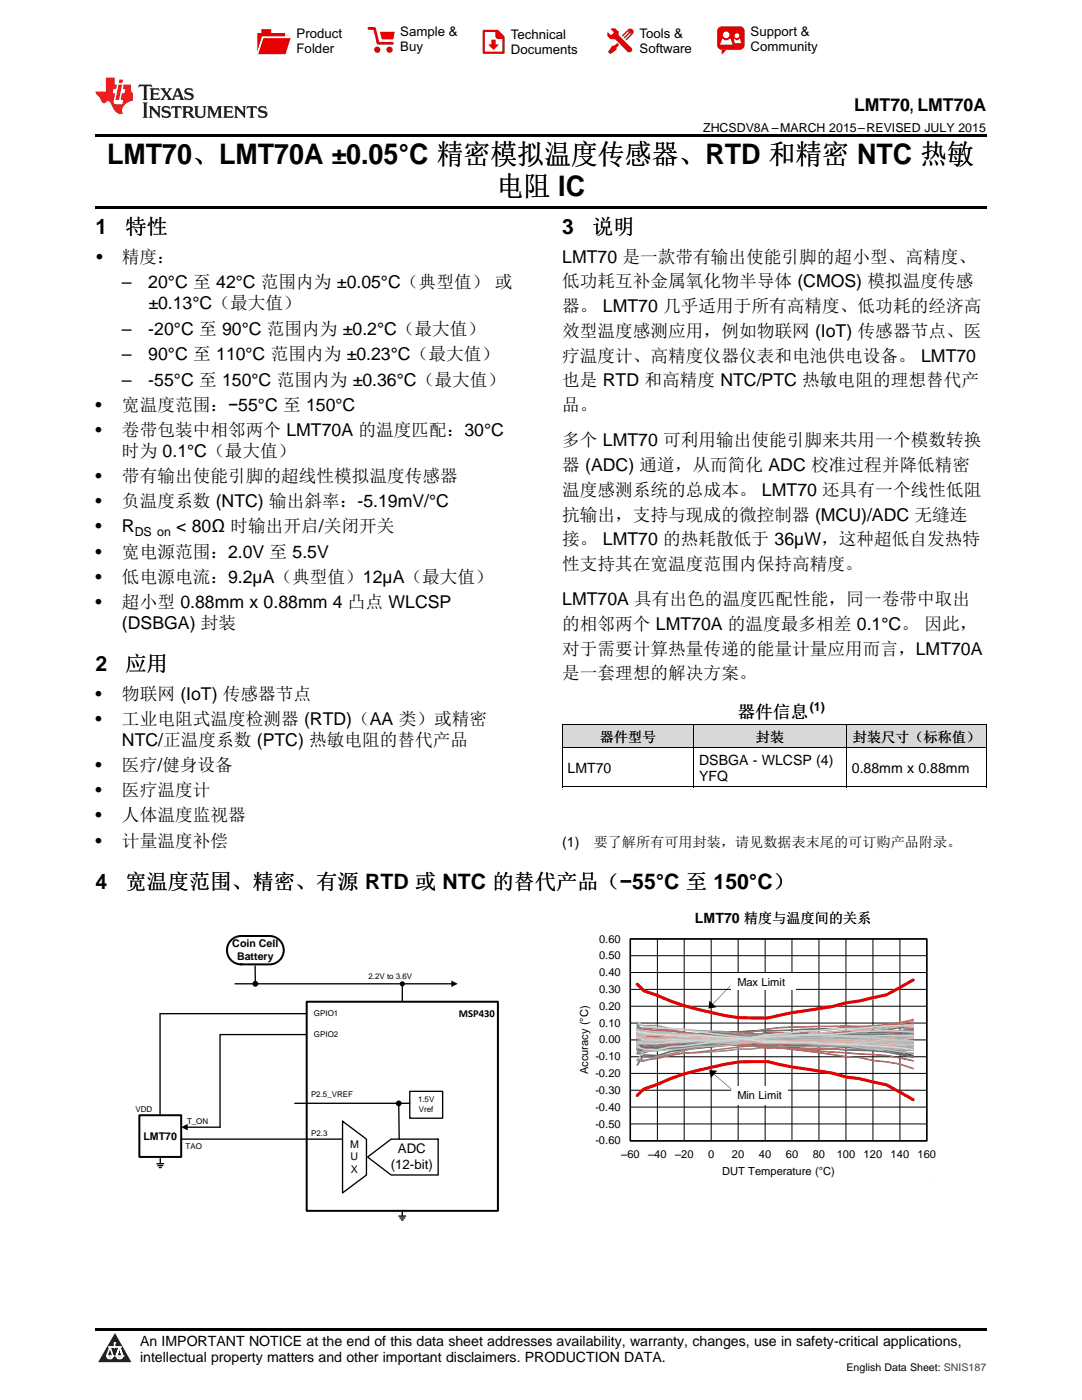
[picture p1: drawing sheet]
<svg xmlns="http://www.w3.org/2000/svg" width="216mm" height="279mm" viewBox="0 0 216 279" stroke-linecap="round" stroke-linejoin="round" font-family="sans-serif">
<g fill="#d8d8d8">
<path d="M112.2 144.6h26.2v4.7h-26.2z"/>
<path d="M138.4 144.6h30.5v4.7h-30.5z"/>
<path d="M168.9 144.6h27.9v4.7h-27.9z"/>
</g>
<path d="M22.9 266l3.3 5.9h-6.6z" fill="#231f20"/>
<path d="M21.3 270.6h1.2l-.3 .5h-.3a.53 .53 0 0 1-.6-.5z" fill-rule="evenodd" fill="#fff"/>
<path d="M21.3 270.6h1.2l-.3 .5h-.3a.53 .53 0 0 1-.6-.5z" fill="none" stroke="#231f20" stroke-width=".33"/>
<path d="M21.3 270.6l1.2 .1-.3 .4h-.5z" fill="none" stroke="#fff" stroke-width=".33"/>
<path d="M22.9 268.9h.1" fill="none" stroke="#fff" stroke-width=".33"/>
<path d="M22.9 268v.9z" fill="#fff"/>
<path d="M22.9 268v.9z" fill="none" stroke="#fff" stroke-width=".33"/>
<circle cx="22.9" cy="268" r=".16" fill="#fff"/>
<path d="M21.8 268.8h.1" fill="none" stroke="#fff" stroke-width=".33"/>
<path d="M21.8 268.8h2.2z" fill="#fff"/>
<path d="M21.8 268.8h2.2z" fill="none" stroke="#fff" stroke-width=".33"/>
<circle cx="24" cy="268.8" r=".16" fill="#fff"/>
<path d="M23.2 270.6h.1" fill="none" stroke="#fff" stroke-width=".33"/>
<path d="M23.8 268.8l-.6 1.8z" fill="#fff"/>
<path d="M23.8 268.8l-.6 1.8z" fill="none" stroke="#fff" stroke-width=".33"/>
<path d="M23.8 268.8l.7 1.8z" fill="#fff"/>
<path d="M23.8 268.8l.7 1.8z" fill="none" stroke="#fff" stroke-width=".33"/>
<path d="M24.4 270.6h.1" fill="none" stroke="#fff" stroke-width=".33"/>
<circle cx="21.3" cy="270.6" r=".16" fill="#fff"/>
<path d="M22 268.8l-.7 1.8z" fill="#fff"/>
<path d="M22 268.8l-.7 1.8z" fill="none" stroke="#fff" stroke-width=".33"/>
<path d="M22 268.8l.5 1.8z" fill="#fff"/>
<path d="M22 268.8l.5 1.8z" fill="none" stroke="#fff" stroke-width=".33"/>
<circle cx="22.5" cy="270.6" r=".16" fill="#fff"/>
<path d="M23.3 270.6h1.2a.63 .63 0 0 1-.6 .5 .63 .63 0 0 1-.6-.5z" fill-rule="evenodd" fill="#fff"/>
<path d="M23.3 270.6h1.2a.63 .63 0 0 1-.6 .5 .63 .63 0 0 1-.6-.5z" fill="none" stroke="#231f20" stroke-width=".33"/>
<path d="M23.3 270.6h1.2l-.4 .5h-.5z" fill="none" stroke="#fff" stroke-width=".33"/>
<path d="M23.2 270.6h.1" fill="none" stroke="#fff" stroke-width=".33"/>
<circle cx="24.5" cy="270.6" r=".16" fill="#fff"/>
<path d="M19 265.1h177.8v.5h-177.8z" fill="#000"/>
<path d="M61.2 199.9h38.2v41.7h-38.2zM27.8 222.6h8.4v8.3h-8.4z" fill="none" stroke="#000" stroke-width=".4"/>
<g fill="none" stroke="#000" stroke-width=".26">
<path d="M31.9 202.3v20.1M43.9 206.5h17.3M43.9 206.6v18.4h-6.6M31.3 232.3h1.4M31.5 232.6h1M31.8 233h.4M32 231.2v1M36.2 227.3h32.2M73.3 230.9l4.7-3.6h9.4v7.2h-9.4zM79.6 242.7h1.3M79.8 243.1h1M80.1 243.5h.4"/>
<path d="M80.3 241.6v1"/>
</g>
<path d="M36.2 225l1.3-.7v1.3z" fill="#000"/>
<path d="M78 227.7h8.4v6.4h-8.4z" fill-rule="evenodd" fill="#fff"/>
<path d="M68.4 223.8l4.7 3.5v7.2l-4.7 3.6z" fill="none" stroke="#000" stroke-width=".26"/>
<path d="M69.9 227.1h1.7v7.6h-1.7z" fill-rule="evenodd" fill="#fff"/>
<g fill="none" stroke="#000" stroke-width=".26">
<path d="M46.9 196.3h43.3M50.9 192.8l.1 3.5M80.3 196.4v3.5M32 202.3h29.2M81.8 217.8h6.5v5.4h-6.5zM58.8 220.2h23M79.6 220.2l.1 7.1"/>
<circle cx="80.3" cy="196.4" r=".38"/>
</g>
<g fill="#000">
<path d="M90.1 195.7l1.2 .6-1.2 .7z"/>
<circle cx="51" cy="196.3" r=".48"/>
<circle cx="80.3" cy="196.4" r=".38"/>
<circle cx="79.6" cy="220.2" r=".48"/>
</g>
<path d="M46.3 187.4l1.2-.5 .6-.1h5.7a2.83 2.83 0 0 1 2.8 2.8 2.83 2.83 0 0 1-2.8 2.9h-5.7a2.83 2.83 0 0 1-2.7-1.9 2.83 2.83 0 0 1 .9-3.2z" fill="none" stroke="#000" stroke-width=".4"/>
<g fill="none" stroke="#000" stroke-width=".2">
<path d="M125.8 187.4h59.1v40.3h-59.1zM125.8 197.5h59.1M125.8 194.1h59.1M125.8 190.7h59.1M131.2 187.4v40.3M136.5 187.4v40.3M141.9 187.4v40.3M147.3 187.4v40.3M152.7 187.4v40.3M158 187.4v40.3M163.4 187.4v40.3M168.8 187.4v40.3"/>
<path d="M174.2 187.4v40.3M179.6 187.4v40.3M125.8 217.6h59.1M125.8 214.2h59.1M125.8 210.9h59.1M125.8 207.5h59.1M125.8 204.2h59.1M125.8 200.8h59.1M125.8 224.3h59.1M125.8 220.9h59.1"/>
<circle cx="51" cy="196.3" r=".48"/>
<circle cx="79.6" cy="220.2" r=".48"/>
</g>
<path d="M125.8 187.4h59.1v40.3h-59.1z" fill="none" stroke="#000" stroke-width=".31"/>
<path d="M182.2 206.2l-2.6-.1-2.7 .3-5.4-.2-2.7 .2-10.8-.3h-5.3l-2.7 .9-5.4-.1-5.4 .3-2.7-.2-2.6 .1-2.7-.2-2.7-1.6-1.4 1.3" fill="none" stroke="#637a35" stroke-width=".31"/>
<path d="M127.1 204.7l1.4 1.2 10.7 1 5.4 .2 5.4 .5 8 .1 5.4 .2h5.4l2.7-.2 2.7 .3 2.7-.2 2.7-.5 2.6-.1" fill="none" stroke="#2e517b" stroke-width=".31"/>
<path d="M127.1 205.3l1.4 .8 2.7-.5h2.7l5.3 .8a175.5 175.5 0 0 1 16.2 .2l8 .3 10.8-.1 2.7 .3 2.7-.5 2.6-.1" fill="none" stroke="#7e2f2d" stroke-width=".31"/>
<path d="M182.2 205.6a54.1 54.1 0 0 1-10.7 .8l-8.1 .3h-5.4l-5.3 .3-2.7-.8-5.4-.1-5.4 .5-8 .3-2.7 .4-1.4-.9" fill="none" stroke="#513d69" stroke-width=".31"/>
<path d="M182.2 204l-5.3 1-8.1 .1-16.1 .7-2.7-.1-2.7 .3-2.7-.1-10.7 .7-2.7-.2-2.7 .4-1.4-.7" fill="none" stroke="#2b6f82" stroke-width=".31"/>
<path d="M182.2 204l-5.3 .8h-13.5a73.4 73.4 0 0 0-13.4 1.1l-2.7 .7-8.1 1.5a85.3 85.3 0 0 0-10.7 .8h-1.4" fill="none" stroke="#a35f27" stroke-width=".31"/>
<path d="M127.1 208.1l1.4 .7 2.7 .3a46.8 46.8 0 0 0 16.1-1l2.7-.2 2.7-1.4 5.3 .1a77 77 0 0 0 13.5 .2 23.7 23.7 0 0 1 10.7 1.5" fill="none" stroke="#355c8a" stroke-width=".31"/>
<path d="M127.1 207.7l1.4 .6 2.7-.2 2.7 .3 5.3-.1 5.4-.6 2.7 .2 13.4 .5h2.7l5.4 .5 2.7-.1 5.4 .2 2.7 .7 2.6 1" fill="none" stroke="#8c3533" stroke-width=".31"/>
<path d="M127.1 206l1.4 .4 2.7 .1 8 .8 5.4-.3 2.7 .3 18.8 .6 8.1-.1 5.4 .6 2.6 1" fill="none" stroke="#70883c" stroke-width=".31"/>
<path d="M127.1 207.4l1.4 .5h2.7a129.4 129.4 0 0 1 13.4-.1l2.7-.1 5.4 .7h2.7l5.3 .2 2.7-.1 2.7 .3 2.7 .1 8.1 .6 5.3 1.4" fill="none" stroke="#5b4575" stroke-width=".31"/>
<path d="M127.1 207.8l1.4 .7 2.7-.3 2.7 .2 2.6-.2 2.7 .3 5.4-.2 5.4 .2 2.7-.6 2.7-.2 10.7 .3a95.1 95.1 0 0 0 10.8-.3l5.3 .8" fill="none" stroke="#327d91" stroke-width=".31"/>
<path d="M127.1 208.7l4.1-.2 2.7 .2 13.4-.3 2.7 .1 2.7-.4 16.1 .4a46.2 46.2 0 0 1 13.4 .9" fill="none" stroke="#b66b2d" stroke-width=".31"/>
<path d="M127.1 208.9l1.4-1 5.4 .1 10.7-.1 2.7 .3a29.7 29.7 0 0 0 10.7 .8l10.8 .5a53.4 53.4 0 0 1 13.4 1.5" fill="none" stroke="#3a6497" stroke-width=".31"/>
<path d="M127.1 208.2l1.4-1.7 2.7 .3h5.3l8.1 .4 5.4 .7 2.7 .8a326.3 326.3 0 0 0 24.2 1.9l5.3 1.1" fill="none" stroke="#9a3b39" stroke-width=".31"/>
<path d="M182.2 207.6l-2.6 .1-2.7-.3-2.7 .2-8.1 .3-2.7-.1-2.7 .3h-2.7l-5.3 .3-2.7-.4-5.4-.1-13.4 1.1-2.7-.1-1.4 1.2" fill="none" stroke="#7a9543" stroke-width=".31"/>
<path d="M182.2 206l-2.6-.2a217.3 217.3 0 0 0-21.6 1.8l-5.3 .5h-2.7l-2.7 .3a135.4 135.4 0 0 0-13.4 1.4l-2.7 .8-2.7-.1-1.4 2.1" fill="none" stroke="#644c80" stroke-width=".31"/>
<path d="M182.2 206.1a142.2 142.2 0 0 0-16.1 .7l-5.4 .2-5.3-.2-2.7 .1-2.7 .9-5.4 .6-5.4 .5-2.7-.1-5.3 .9-2.7 .1-1.4-.2" fill="none" stroke="#37899f" stroke-width=".31"/>
<path d="M182.2 207.7l-13.4-.1-8.1 .1-5.3-.2-2.7 .1-2.7 .7-2.7 .3-2.7-.1-5.4 .5-5.3-.2-2.7 .5h-2.7l-1.4 .2" fill="none" stroke="#c77532" stroke-width=".31"/>
<path d="M127.1 207.9l1.4-.5 2.7-.4 18.8 .9 2.7 .5 2.7 .1a382 382 0 0 1 21.5 1l5.3 .8" fill="none" stroke="#3f6da3" stroke-width=".31"/>
<path d="M127.1 205.6l1.4-.2 2.7 .3h2.7a152.4 152.4 0 0 0 16.1 2.1l2.7 .9 16.1 2.2 2.7 .1 2.7 .6 5.4 .8 2.6 .8" fill="none" stroke="#a5403e" stroke-width=".31"/>
<path d="M127.1 209l1.4-1.1 2.7 .3a91.8 91.8 0 0 1 13.4-.1l5.4-.1a68.9 68.9 0 0 0 10.7 .3l8.1 .2 2.7-.2 2.7 .2 5.4 .3 2.6 .8" fill="none" stroke="#84a148" stroke-width=".31"/>
<path d="M182.2 208.6l-5.3-.5-8.1 .4-2.7-.1-8.1 .3-5.3 .4-2.7-.7-2.7-.2-2.7-.5-16.1 .7-1.4 .9" fill="none" stroke="#6c538a" stroke-width=".31"/>
<path d="M127.1 206.6l1.4 .2 2.7 .1a60.7 60.7 0 0 1 13.4-.1l5.4 .1 2.7 .5 18.8 .4 5.4 .3h5.3" fill="none" stroke="#3c93ab" stroke-width=".31"/>
<path d="M127.1 206.7l4.1 .3h2.7l5.3 .2 10.8-.1 2.7-.8 5.3-.2 5.4 .5 5.4-.2 2.7 .3h10.7" fill="none" stroke="#d67e36" stroke-width=".31"/>
<path d="M182.2 205.4a252.9 252.9 0 0 1-21.5 1.6l-2.7 .3-5.3 .2-2.7-.5-2.7 .4-10.8-.3-9.4 .5" fill="none" stroke="#4473ac" stroke-width=".31"/>
<path d="M182.2 205.7l-10.7 .9-2.7-.1a170.8 170.8 0 0 1-16.1 .8l-2.7 .6-5.4 .3-5.4-.1-10.7 .7-1.4-.9" fill="none" stroke="#af4542" stroke-width=".31"/>
<path d="M127.1 207.7h4.1l2.7-.3 2.6 .2a85.5 85.5 0 0 1 16.2 .8h13.4l5.4 .3 5.4-.2 2.7 .3 2.6-.3" fill="none" stroke="#8caa4d" stroke-width=".31"/>
<path d="M182.2 205.3l-2.6-.2-2.7 .5a190.3 190.3 0 0 0-21.5 1.8l-2.7 .4a69.7 69.7 0 0 0-13.5 .9l-5.3 .5h-2.7l-2.7 .9-1.4 .2" fill="none" stroke="#725893" stroke-width=".31"/>
<path d="M182.2 207.1l-5.3 1.3h-2.7l-5.4 .5-2.7-.1-2.7 .1-2.7-.1-8 .2-2.7 .4h-2.7l-2.7 .3-8.1 .4-5.3 .8-2.7 .1-1.4-1.5" fill="none" stroke="#409cb5" stroke-width=".31"/>
<path d="M182.2 205.2l-2.6 .6-2.7 .9-8.1 .8-2.7 .1-13.4 1.2-2.7-.1-10.8 1.3-2.7 .2-2.6 .4-2.7 .7-2.7 .3-1.4-.1" fill="none" stroke="#e2863a" stroke-width=".31"/>
<path d="M182.2 206.4l-2.6 .8-2.7 .5h-2.7a75.9 75.9 0 0 1-10.8 .4l-2.7 .1a265.9 265.9 0 0 0-24.2 .2l-5.3 .6-2.7 .1-1.4-.2" fill="none" stroke="#487ab6" stroke-width=".31"/>
<path d="M182.2 207.6l-5.3 1.5a95 95 0 0 1-10.8 .3l-13.4-.3-2.7-.5a150.6 150.6 0 0 0-13.5-.7l-9.4 .4" fill="none" stroke="#b94946" stroke-width=".31"/>
<path d="M182.2 203.4l-5.3 2.1-8.1 .6-10.8 1a85 85 0 0 1-10.7 .7 113.2 113.2 0 0 0-13.4 2.5l-2.7 .5-2.7 1-1.4-.1" fill="none" stroke="#94b452" stroke-width=".31"/>
<path d="M182.2 206.3l-2.6 .9-2.7 .5-18.9-.2-5.3-.3a111.2 111.2 0 0 1-13.5 1.2l-10.7 1.3-1.4-.4" fill="none" stroke="#795d9b" stroke-width=".31"/>
<path d="M127.1 205.1l1.4 2.3 2.7-1.3 13.4 .8a95 95 0 0 0 10.8-.3 94.1 94.1 0 0 1 10.7-.3l5.4-.2 2.7-.3 8-.1" fill="none" stroke="#44a5bf" stroke-width=".31"/>
<path d="M182.2 204.4a222.9 222.9 0 0 1-24.2 2.1l-5.3 .2-2.7-.6a109.4 109.4 0 0 0-13.5 .5l-8 .2-1.4 .5" fill="none" stroke="#ef8e3e" stroke-width=".31"/>
<path d="M182.2 206.5l-2.6 .1-2.7-.3h-8.1l-13.4 .4-2.7-.1a45.7 45.7 0 0 1-13.5 .8l-5.3 .3-2.7-.4-4.1 .1" fill="none" stroke="#5e88bf" stroke-width=".31"/>
<path d="M182.2 203.6a57.4 57.4 0 0 1-13.4 1.3l-2.7 .6-10.7 1-2.7-.1-8.1 .4a65.7 65.7 0 0 1-16.1 .3l-1.4 .2" fill="none" stroke="#c25f5d" stroke-width=".31"/>
<path d="M127.1 206.3l1.4-.3 2.7 .6 2.7 .3 5.3 .1a50.2 50.2 0 0 1 13.5 .4 95 95 0 0 0 10.7 .2l10.8 .1 2.7 .2 5.3 .1" fill="none" stroke="#9fbd66" stroke-width=".31"/>
<path d="M127.1 206l1.4-.2 5.4 .7h5.3a62 62 0 0 0 13.5-.1 95.2 95.2 0 0 0 10.7 .4l2.7 .1 2.7-.2 5.4 .4 2.7-.2 2.7 .2h2.6" fill="none" stroke="#876fa6" stroke-width=".31"/>
<path d="M182.2 206.4l-8 .5-2.7-.1a76.3 76.3 0 0 1-10.8 .6l-8 .3a126.4 126.4 0 0 1-16.2 .3l-2.6 .2-2.7-.2-2.7 .4-1.4-.2" fill="none" stroke="#5bafc7" stroke-width=".31"/>
<path d="M127.1 206.2l1.4 .4 10.7 .4a379.3 379.3 0 0 0 24.2 .7l18.8 .2" fill="none" stroke="#f69956" stroke-width=".31"/>
<path d="M127.1 204.5l1.4 .2h2.7l2.7 .6 10.7 .6 5.4 .8 2.7 1 2.7 .3a404.8 404.8 0 0 0 24.2 1.1l2.6-.2" fill="none" stroke="#7e9bc7" stroke-width=".31"/>
<path d="M127.1 205a63.6 63.6 0 0 1 9.4 1.1l2.7 .2a83.3 83.3 0 0 1 13.5 1.5l8 .6 5.4 .1a69.5 69.5 0 0 0 10.8 .5l2.7 .5 2.6 .1" fill="none" stroke="#c97e7d" stroke-width=".31"/>
<path d="M127.1 208.2l1.4-.2 2.7 .3 8-.2h8.1l2.7-.5 2.7-.3 2.7 .2 8 .1a69.3 69.3 0 0 1 10.8 .6l2.7-.1 2.7 .4 2.6-.1" fill="none" stroke="#adc583" stroke-width=".31"/>
<path d="M127.1 207.6l4.1-.5 2.7 .7a83.3 83.3 0 0 0 13.4-.2l2.7-.2 2.7-.6 16.1 .3 2.7 .3h2.7l8 .3" fill="none" stroke="#9a89b2" stroke-width=".31"/>
<path d="M127.1 206.5l1.4-.3 8 .8 8.1 .5 2.7-.1 2.7 .3 2.7-.4a95 95 0 0 0 10.7 0l2.7 .2h5.4l2.7-.2 2.7 .1h2.7l2.6-.4" fill="none" stroke="#7cb9ce" stroke-width=".31"/>
<path d="M182.2 204.8h-2.6l-2.7 .3-8.1 .5-10.8 1a84.9 84.9 0 0 1-10.7 .7l-2.7 .3-8.1 .3-5.3-.5-2.7 .2-1.4 .6" fill="none" stroke="#f6a879" stroke-width=".31"/>
<path d="M127.1 206.7l1.4-.9 2.7 .1 2.7 .4 10.7 .8a383.5 383.5 0 0 0 21.5 1.3l13.5 .6 2.6-.1" fill="none" stroke="#94aace" stroke-width=".31"/>
<path d="M182.2 208a75.7 75.7 0 0 1-10.7-.3l-8.1 .1-8-.2-2.7-.3-2.7 .4h-5.4a79 79 0 0 0-13.4-.1l-2.7-.2-1.4 1.5" fill="none" stroke="#cf9493" stroke-width=".31"/>
<path d="M182.2 206.9h-2.6l-2.7 .2a262.6 262.6 0 0 0-24.2 .2l-2.7 .8-5.4 .6-5.4 .2-2.7 .3-8 .6-1.4 1.7" fill="none" stroke="#b8cc97" stroke-width=".31"/>
<path d="M127.1 209.3l1.4-2 2.7-.1 2.7-.1 2.6 .2 2.7-.1 10.8 .6 2.7-.3 2.7 .1 5.3 .5a110 110 0 0 1 13.5 1l8 .5" fill="none" stroke="#a99cbc" stroke-width=".31"/>
<path d="M127.1 206.8l4.1-.2 2.7 .3 5.3 .3a66.5 66.5 0 0 0 13.5 .9l10.7 .2 10.8 .6 8 .6" fill="none" stroke="#93c2d3" stroke-width=".31"/>
<path d="M127.1 206.1l4.1 .3 2.7 .5 2.6-.3 10.8 1a79.1 79.1 0 0 0 16.1 .6 150 150 0 0 0 13.5-.3l5.3-.2" fill="none" stroke="#f6b490" stroke-width=".31"/>
<path d="M127.1 207.1l1.4 .2 5.4-.1 2.6 .2 2.7-.1 5.4 .3 5.4-.1 2.7 .2 13.4-.4 2.7 .3 8.1 .1 2.7 .4h2.6" fill="none" stroke="#a8b8d5" stroke-width=".31"/>
<path d="M127.1 206.8l4.1 .5 2.7 .1 10.7 .8h2.7a63.5 63.5 0 0 1 10.7-.4h2.7a265.2 265.2 0 0 1 18.9 .7l2.6-.1" fill="none" stroke="#d6a8a8" stroke-width=".31"/>
<path d="M127.1 208l9.4-.2 2.7-.3 18.8 .4 5.4-.2 5.4 .1 2.7 .2 8.1 .3 2.6 .3" fill="none" stroke="#c4d4ab" stroke-width=".31"/>
<path d="M127.1 205.5l4.1 .5 8 .5 5.4 .7 8.1 .5a202.8 202.8 0 0 1 21.5 1.7l2.7 .1 5.3 .6" fill="none" stroke="#b8aec7" stroke-width=".31"/>
<path d="M127.1 205.6l4.1 .7 2.7 .1a135.6 135.6 0 0 1 16.1 1.3 278.6 278.6 0 0 0 26.9-.1h2.7l2.6-.5" fill="none" stroke="#a7ccda" stroke-width=".31"/>
<path d="M127.1 205.8l1.4 .4 2.7 .4 2.7-.1 2.6 .6 8.1 .5h2.7l2.7 .3 2.7-.1 13.4-.1 5.4-.2 2.7 .1 2.7-.3 2.7 .1 2.6-.3" fill="none" stroke="#f6c0a5" stroke-width=".31"/>
<path d="M127.1 203.9l1.4 .9 2.7 .3a110.7 110.7 0 0 1 13.4 1.5l5.4 .5 2.7 .5 10.7 .5a75.4 75.4 0 0 0 10.8 .2l5.4 .3 2.6-.2" fill="none" stroke="#bac6dc" stroke-width=".31"/>
<path d="M127.1 206.4l1.4 .9 5.4 .1a118.1 118.1 0 0 1 13.4 .5 134.2 134.2 0 0 0 16.1 0l2.7 .3h2.7a95.1 95.1 0 0 1 10.8 .3l2.6 .1" fill="none" stroke="#ddbab9" stroke-width=".31"/>
<path d="M182.2 206.6l-16.1 .2a83.8 83.8 0 0 0-10.7 0h-2.7l-2.7 .6h-2.7l-2.7 .4-10.7-.3-5.4 .1-1.4-.6" fill="none" stroke="#cedbbc" stroke-width=".31"/>
<path d="M127.1 206l1.4 .4 5.4 .1 2.6 .4 8.1 .4 5.4-.2 2.7-.6 5.3 .1a75 75 0 0 1 13.5 .5h2.7l5.4 .6h2.6" fill="none" stroke="#c6bed1" stroke-width=".31"/>
<path d="M182.2 206a54.8 54.8 0 0 0-13.4 .2l-18.8 .9-2.7 .4-2.7 .2h-5.4l-2.7 .2-2.6 .1-2.7 .3h-2.7l-1.4-.3" fill="none" stroke="#b9d5e0" stroke-width=".31"/>
<path d="M127.1 205.9l4.1 .5 5.3 .4 2.7-.2a96.7 96.7 0 0 1 13.5 1.4h5.3a295.7 295.7 0 0 1 24.2 1.4" fill="none" stroke="#f7ccb8" stroke-width=".31"/>
<path d="M182.2 204.6a95.5 95.5 0 0 0-10.7 .6l-5.4 .1-2.7 .4-2.7 .1-8 .8-5.4 .8-10.8 1.3-2.6 .2-2.7 .6-2.7-.1-1.4-.5" fill="none" stroke="#c9d2e2" stroke-width=".31"/>
<path d="M182.2 195.6l-5.3 2.9-5.4 1.3-2.7 .3-2.7 .8-2.7 .4a75.3 75.3 0 0 0-10.2 1.9 37.7 37.7 0 0 1-14-1.8l-5.3-1.6-2.7-1.1-2.7-1-1.4-1.3M127.1 218.6l1.4-1.3 2.7-.9a50.5 50.5 0 0 1 13.4-4l2.7-.5h5.9a98.7 98.7 0 0 0 12.9 2.3l2.7 .7 2.7 .4 5.4 1.2 5.3 3" fill="none" stroke="#f00" stroke-width=".61"/>
<path d="M146 194.1h12.8v3.4h-12.8z" fill-rule="evenodd" fill="#fff"/>
<path d="M145.7 196.7l-3.7 3.9zM141.6 199.7l1.3 1.3-1.5 .3z" fill="#000"/>
<path d="M146 216.7h11.3v3.7h-11.3z" fill-rule="evenodd" fill="#fff"/>
<g fill="#000">
<path d="M19 26.8h177.8v.6h-177.8zM19 41.2h177.8v.5h-177.8z"/>
<path d="M142.3 214.2l3.7 3.2zM141.5 213.6l1.6 .1-1.2 1.4z"/>
</g>
<path d="M115.3 186.7v48.6M126.8 186.7h63M189.8 186.7v42.2M115.3 235.3h5.8M184.1 235.3h5.7" fill="none" stroke="#fefefe" stroke-width=".2" stroke-dasharray=".4 .1" stroke-linecap="butt"/>
<path d="M112.2 157h84.6M112.2 149.2h84.6M112.2 144.6h84.6M112.2 144.6v12.5M138.4 144.6v12.5M168.9 144.6v12.5M196.8 144.6v12.5" fill="none" stroke="#000" stroke-width=".2"/>
<path d="M27.7 16.9l-.1 .6 .6-.3h.5v.2v2.2l-.2 .4h1l-.2-.4v-2.2v-.2h.5l.6 .3-.2-.6zM29.9 17.6l.2 .4v1.6l-.2 .4h1.9l.1-.6a1.09 1.09 0 0 1-1.3 .1v-.6h.6l.4 .2v-.7l-.2 .2h-.8v-.6l.2-.1a1.01 1.01 0 0 1 1 .3l-.1-.6zM32 17.6l.9 1.2-1 1.2h.9l-.2-.3 .5-.7 .5 .7-.3 .3h1.7l-.2-.3 .1-.4h1l.1 .4-.2 .3h1l-.3-.4-.7-2h-.5l-1 2.2-.8-1.1 .9-1.1h-.9l.2 .2-.4 .7-.4-.7 .2-.2zM35.4 18l.4 1h-.8zM37 17.7a.66 .66 0 0 0-.2 .8 .66 .66 0 0 0 .6 .4l.7 .2 .1 .2a.8 .8 0 0 1-.7 .4 .8 .8 0 0 1-.7-.5l.1 .8 .2-.2a.94 .94 0 0 0 1.1 .1 .94 .94 0 0 0 .4-.9 1.48 1.48 0 0 0-1.3-.6v-.4a1.1 1.1 0 0 1 1.2 .2l-.2-.6-.2 .1-.5-.1zM28.5 20.4l.2 .4v2.3l-.2 .4h1l-.2-.4v-2.3l.2-.4zM29.7 21.2l.2 .4v1.5l-.2 .4h.8l-.3-.4 .1-1.3 1.6 1.8v-2l.2-.4h-.7l.2 .2v1.1l-1.2-1.3zM32.5 21.3a.66 .66 0 0 0-.2 .8 .66 .66 0 0 0 .6 .4l.6 .2 .2 .2a.8 .8 0 0 1-.8 .4 .8 .8 0 0 1-.7-.5l.2 .7 .2-.1a.94 .94 0 0 0 1 .1 .94 .94 0 0 0 .5-1 1.47 1.47 0 0 0-1.3-.6l-.1-.3a1.1 1.1 0 0 1 1.3 .2l-.2-.6-.2 .1-.5-.2zM34.3 21.2l-.2 .6a.64 .64 0 0 1 .8-.3v1.6l-.2 .4h1l-.3-.4 .1-1.6a.66 .66 0 0 1 .8 .3l-.2-.6zM36.3 21.2l.3 .4v1.5l-.3 .4h1l-.2-.2v-.7h.5l.1 .1a.8 .8 0 0 0 1.2 .7l-1-1a.62 .62 0 0 0 .6-.5 .62 .62 0 0 0-.6-.7zM37.1 21.5h.1a.48 .48 0 0 1 .6 0 .48 .48 0 0 1 .1 .6l-.2 .1-.6 .1zM38.7 21.2l.2 .2a2.29 2.29 0 0 0 .4 2 1.05 1.05 0 0 0 1.7-.7v-1.3l.2-.2h-.8l.2 .4v1.1a.61 .61 0 0 1-.6 .6 .61 .61 0 0 1-.6-.6v-1.1l.3-.4zM41.3 21.2l.3 .4v1.5l-.3 .4h.8l-.2-.4v-1.4l.8 1.9 .9-1.9v1.4l-.2 .4h.9l-.2-.4v-1.5l.2-.4h-.8l-.7 1.5-.6-1.5zM44.5 21.2l.2 .4v1.5l-.2 .4h1.9l.2-.6a1.1 1.1 0 0 1-1.4 .2v-.7h.6l.4 .2v-.6l-.2 .1-.8 .1v-.6l.2-.1a1.02 1.02 0 0 1 1.1 .2l-.2-.5zM46.7 21.2l.2 .4v1.5l-.2 .4h.8l-.3-.4 .1-1.3 1.6 1.8v-2l.2-.4h-.7l.2 .2v1.1l-1.2-1.3zM49.3 21.2l-.1 .6a.64 .64 0 0 1 .8-.3v1.6l-.3 .4h1l-.2-.4v-1.6a.66 .66 0 0 1 .8 .3l-.1-.6zM51.7 21.3a.66 .66 0 0 0-.2 .7 .66 .66 0 0 0 .7 .5l.6 .2 .1 .2a.8 .8 0 0 1-.7 .4 .8 .8 0 0 1-.7-.5l.1 .7 .2-.1a.94 .94 0 0 0 1.1 .1 .94 .94 0 0 0 .4-1 1.48 1.48 0 0 0-1.2-.6l-.1-.3a1.1 1.1 0 0 1 1.2 .2l-.2-.6-.1 .1-.6-.2z" fill="#231f20"/>
<path d="M21.1 15.5v2.8h-2v.4l.9 .9a.96 .96 0 0 0 1 1 .59 .59 0 0 1 .5-.4 .59 .59 0 0 1 .5 .3l.4 .8a1.61 1.61 0 0 0 2.1 1.3 1.63 1.63 0 0 1 1.1-2.2l.9-.3v-1.5a1.6 1.6 0 0 1-.4-1.7h-1.4l-.2 .9h.5l-.2 .8h-.5l-.2 1v.3h.5l-.2 .9h-.7a.74 .74 0 0 1-1-.6l.3-1.6h-.5l.2-.8h.5l.1-.9h-.4v-1.4zM23.7 16.9l-.7 3h.8l.6-3zM23.8 15.9l-.1 .7h.7l.2-.7z" fill="#ee1d23"/>
<g fill="#d60000">
<path d="M52.1 5.8h2v.8h2.8v4.2h-5.5v-4.2h.7z" fill-rule="evenodd"/>
<path d="M52.4 7.5h5.6l-1 3.3h-5.6z" fill-rule="evenodd"/>
</g>
<path d="M52.4 7.4h5.7l-.1 .1h-5.5l-1.1 3.3z" fill-rule="evenodd" fill="#fff"/>
<path d="M52.4 7.4h5.7l-.1 .1h-5.5l-1.1 3.3z" fill="none" stroke="#fff" stroke-width=".2"/>
<path d="M73.6 5.7h1.1l.7 2.9h2.9" fill="none" stroke="#d60000" stroke-width=".55"/>
<g fill="#d60000">
<path d="M75.8 6.3h3l-.4 1.6h-2.2z" fill-rule="evenodd"/>
<circle cx="75.3" cy="9.9" r=".62"/>
<circle cx="77.7" cy="9.9" r=".62"/>
</g>
<path d="M96.5 6.2h2.7l1.3 1.2v3.1h-4z" fill="none" stroke="#d60000" stroke-width=".44"/>
<g fill="#d60000">
<path d="M98.1 7.9h.8v1h.5l-.9 1.1-1-1v-.1h.6z" fill-rule="evenodd"/>
<path d="M98.9 6.2h.3l1.3 1.2v.4h-1.3l-.3-.4z" fill-rule="evenodd"/>
<path d="M121.9 5.7h.8l.7 .6 .1 .7 2.5 2.5-.8 .8-2.3-2.3-1.1-.2-.6-.6v-.8l.7 .6 .5-.4v-.2l-.5-.5z" fill-rule="evenodd"/>
<path d="M122.2 9.1h.4l.5-.5 .4 .4-.5 .5v.4l-1.2 .9-.5-.5z" fill-rule="evenodd"/>
<path d="M125.3 5.9a.67 .67 0 0 1 .9 0 .67 .67 0 0 1 0 .9z" fill-rule="evenodd"/>
<path d="M125.3 5.9l.9 .9-1.2 1.2h-.2v-.2l1-.9v-.2h-.2l-.9 1h-.2v-.2l.9-1 .1-.2h-.3l-.9 1h-.2v-.2z" fill-rule="evenodd"/>
<circle cx="125.6" cy="9.9" r=".54"/>
</g>
<path d="M123.3 6.3v.7" fill="none" stroke="#d60000" stroke-width=".2"/>
<g fill="#d60000">
<path d="M143.4 5.5l.6-.2h3.6a.95 .95 0 0 1 1 .9v2.8a.95 .95 0 0 1-1 .9h-3.6a.95 .95 0 0 1-.9-.9v-2.8z" fill-rule="evenodd"/>
<path d="M144 9.9h.9l-.7 .9h-.2z" fill-rule="evenodd"/>
</g>
<g fill="#fff">
<path d="M146.6 8.6h1.3z"/>
<path d="M144.1 7.8h.3l.1 .2h.8l.2-.2h.3l.4 1.1h-2.5z" fill-rule="evenodd"/>
<path d="M146.4 7.8h.3l.1 .2h.5l.2-.2h.2l.2 .8h-1.3z" fill-rule="evenodd"/>
<circle cx="144.9" cy="6.9" r=".65"/>
<circle cx="147" cy="7.1" r=".48"/>
</g>
<g font-size="5.6">
<text x="21.4" y="32.8">LMT70、LMT70A ±0.05°C 精密模拟温度传感器、RTD 和精密 NTC 热敏</text>
<text x="99.1" y="39.2">电阻 IC</text>
</g>
<g font-size="4.2">
<text x="19" y="46.7">1</text>
<text x="25" y="46.7">特性</text>
<text x="112.2" y="46.7">3</text>
<text x="118.1" y="46.7">说明</text>
<text x="19" y="133.9">2</text>
<text x="25" y="133.9">应用</text>
<text x="19" y="177.4">4</text>
<text x="25" y="177.4">宽温度范围、精密、有源 RTD 或 NTC 的替代产品（−55°C 至 150°C）</text>
</g>
<g font-size="3.5">
<text x="170.4" y="22.2">LMT70, LMT70A</text>
<text x="19.2" y="52.4">•</text>
<text x="24.3" y="52.4">精度：</text>
<text x="112.2" y="52.4">LMT70 是一款带有输出使能引脚的超小型、高精度、</text>
<text x="24.3" y="57.5">–</text>
<text x="29.6" y="57.5">20°C 至 42°C 范围内为 ±0.05°C（典型值） 或</text>
<text x="112.2" y="57.4">低功耗互补金属氧化物半导体 (CMOS) 模拟温度传感</text>
<text x="29.6" y="61.7">±0.13°C（最大值）</text>
<text x="112.2" y="62.3">器。 LMT70 几乎适用于所有高精度、低功耗的经济高</text>
<text x="24.3" y="66.8">–</text>
<text x="24.3" y="71.9">–</text>
<text x="29.6" y="66.8">-20°C 至 90°C 范围内为 ±0.2°C（最大值）</text>
<text x="29.6" y="71.9">90°C 至 110°C 范围内为 ±0.23°C（最大值）</text>
<text x="112.2" y="67.2">效型温度感测应用，例如物联网 (IoT) 传感器节点、医</text>
<text x="24.3" y="77">–</text>
<text x="29.6" y="77">-55°C 至 150°C 范围内为 ±0.36°C（最大值）</text>
<text x="112.2" y="72.2">疗温度计、高精度仪器仪表和电池供电设备。 LMT70</text>
<text x="112.2" y="77.1">也是 RTD 和高精度 NTC/PTC 热敏电阻的理想替代产</text>
<text x="19" y="82">•</text>
<text x="24.3" y="82">宽温度范围：−55°C 至 150°C</text>
<text x="112.2" y="82.1">品。</text>
<text x="19" y="87">•</text>
<text x="24.3" y="87">卷带包装中相邻两个 LMT70A 的温度匹配：30°C</text>
<text x="112.2" y="89.1">多个 LMT70 可利用输出使能引脚来共用一个模数转换</text>
<text x="24.3" y="91.2">时为 0.1°C（最大值）</text>
<text x="112.2" y="94">器 (ADC) 通道，从而简化 ADC 校准过程并降低精密</text>
<text x="19" y="96.2">•</text>
<text x="19" y="101.2">•</text>
<text x="24.3" y="96.2">带有输出使能引脚的超线性模拟温度传感器</text>
<text x="24.3" y="101.2">负温度系数 (NTC) 输出斜率：-5.19mV/°C</text>
<text x="112.2" y="99">温度感测系统的总成本。 LMT70 还具有一个线性低阻</text>
<text x="19" y="106.3">•</text>
<text x="24.3" y="106.3">R</text>
<text x="35.2" y="106.3">&lt; 80Ω 时输出开启/关闭开关</text>
<text x="112.2" y="103.9">抗输出，支持与现成的微控制器 (MCU)/ADC 无缝连</text>
<text x="19" y="111.3">•</text>
<text x="24.3" y="111.3">宽电源范围：2.0V 至 5.5V</text>
<text x="112.2" y="108.8">接。 LMT70 的热耗散低于 36µW，这种超低自发热特</text>
<text x="112.2" y="113.8">性支持其在宽温度范围内保持高精度。</text>
<text x="19" y="116.3">•</text>
<text x="24.3" y="116.3">低电源电流：9.2µA（典型值）12µA（最大值）</text>
<text x="19" y="121.3">•</text>
<text x="24.3" y="121.3">超小型 0.88mm x 0.88mm 4 凸点 WLCSP</text>
<text x="24.3" y="125.5">(DSBGA) 封装</text>
<text x="112.2" y="120.8">LMT70A 具有出色的温度匹配性能，同一卷带中取出</text>
<text x="112.2" y="125.7">的相邻两个 LMT70A 的温度最多相差 0.1°C。 因此，</text>
<text x="112.2" y="130.7">对于需要计算热量传递的能量计量应用而言，LMT70A</text>
<text x="112.2" y="135.6">是一套理想的解决方案。</text>
<text x="19" y="139.7">•</text>
<text x="24.3" y="139.7">物联网 (IoT) 传感器节点</text>
<text x="147.2" y="143.3">器件信息</text>
<text x="19" y="144.7">•</text>
<text x="24.3" y="144.7">工业电阻式温度检测器 (RTD)（AA 类）或精密</text>
<text x="24.3" y="148.9">NTC/正温度系数 (PTC) 热敏电阻的替代产品</text>
<text x="19" y="153.9">•</text>
<text x="24.3" y="153.9">医疗/健身设备</text>
<text x="19" y="158.9">•</text>
<text x="24.3" y="158.9">医疗温度计</text>
<text x="19" y="163.9">•</text>
<text x="24.3" y="163.9">人体温度监视器</text>
<text x="19" y="168.9">•</text>
<text x="24.3" y="168.9">计量温度补偿</text>
</g>
<g font-size="2.8">
<text x="119.7" y="148">器件型号</text>
<text x="150.8" y="148">封装</text>
<text x="170.2" y="148">封装尺寸（标称值）</text>
<text x="113.2" y="154.2">LMT70</text>
<text x="139.5" y="152.6">DSBGA - WLCSP (4)</text>
<text x="139.5" y="155.8">YFQ</text>
<text x="170" y="154.2">0.88mm x 0.88mm</text>
<text x="112.2" y="168.9">(1)</text>
<text x="118.5" y="168.9">要了解所有可用封装，请见数据表末尾的可订购产品附录。</text>
<text x="138.7" y="184.3">LMT70 精度与温度间的关系</text>
<text x="27.9" y="268.6">An IMPORTANT NOTICE at the end of this data sheet addresses availability, warranty, changes, use in safety-critical applications,</text>
<text x="27.9" y="271.8">intellectual property matters and other important disclaimers. PRODUCTION DATA.</text>
</g>
<g font-size="2.6">
<text x="59.2" y="7.6">Product</text>
<text x="59.2" y="10.6">Folder</text>
<text x="79.9" y="7.3">Sample &amp;</text>
<text x="79.9" y="10.2">Buy</text>
<text x="101.9" y="7.8">Technical</text>
<text x="101.9" y="10.8">Documents</text>
<text x="127.6" y="7.6">Tools &amp;</text>
<text x="127.6" y="10.6">Software</text>
<text x="149.8" y="7.2">Support &amp;</text>
<text x="149.8" y="10.2">Community</text>
<text x="78" y="233.3">(12-bit)</text>
<text x="79.4" y="230.1">ADC</text>
</g>
<g font-size="2.5">
<text x="140.3" y="26.3">ZHCSDV8A –MARCH 2015–REVISED JULY 2015</text>
<text x="26.9" y="107">DS on</text>
<text x="161.6" y="141.9">(1)</text>
</g>
<g font-size="2.2">
<text x="119.5" y="191.5">0.50</text>
<text x="119.5" y="188.1">0.60</text>
<text x="119.5" y="194.8">0.40</text>
<text x="147.2" y="196.8">Max Limit</text>
<text x="119.5" y="201.5">0.20</text>
<text x="119.5" y="198.2">0.30</text>
<text x="119.5" y="208.2">0.00</text>
<text x="119.5" y="204.9">0.10</text>
<text x="117.4" y="214.4" transform="rotate(-90 117.4 214.4)">Accuracy (ÉC)</text>
<text x="118.8" y="215">-0.20</text>
<text x="118.8" y="211.6">-0.10</text>
<text x="118.8" y="221.7">-0.40</text>
<text x="118.8" y="218.3">-0.30</text>
<text x="147.2" y="219.4">Min Limit</text>
<text x="118.8" y="225">-0.50</text>
<text x="118.8" y="228.4">-0.60</text>
<text x="124" y="231.1">±60</text>
<text x="129.3" y="231.1">±40</text>
<text x="134.7" y="231.1">±20</text>
<text x="141.3" y="231.1">0</text>
<text x="146.1" y="231.1">20</text>
<text x="151.4" y="231.1">40</text>
<text x="156.8" y="231.1">60</text>
<text x="162.2" y="231.1">80</text>
<text x="167" y="231.1">100</text>
<text x="172.3" y="231.1">120</text>
<text x="177.7" y="231.1">140</text>
<text x="183.1" y="231.1">160</text>
<text x="144.1" y="234.6">DUT Temperature (ÉC)</text>
</g>
<g font-size="2.1">
<text x="46.4" y="189">Coin Cell</text>
<text x="47.3" y="191.5">Battery</text>
<text x="91.6" y="203">MSP430</text>
<text x="28.6" y="227.6">LMT70</text>
<text x="69.9" y="229">M</text>
<text x="70" y="231.6">U</text>
<text x="70" y="234.1">X</text>
<text x="168.9" y="273.7">English Data Sheet: SNIS187</text>
</g>
<g font-size="1.6">
<text x="73.5" y="195.3">2.2V to 3.6V</text>
<text x="62.7" y="202.8">GPIO1</text>
<text x="62.7" y="207">GPIO2</text>
<text x="27" y="221.9">VDD</text>
<text x="62.1" y="218.9">P2.5_VREF</text>
<text x="83.4" y="220">1.5V</text>
<text x="83.6" y="221.9">Vref</text>
<text x="37.3" y="224.3">T_ON</text>
<text x="62.1" y="226.7">P2.3</text>
<text x="37" y="229.3">TAO</text>
</g>
</svg>
